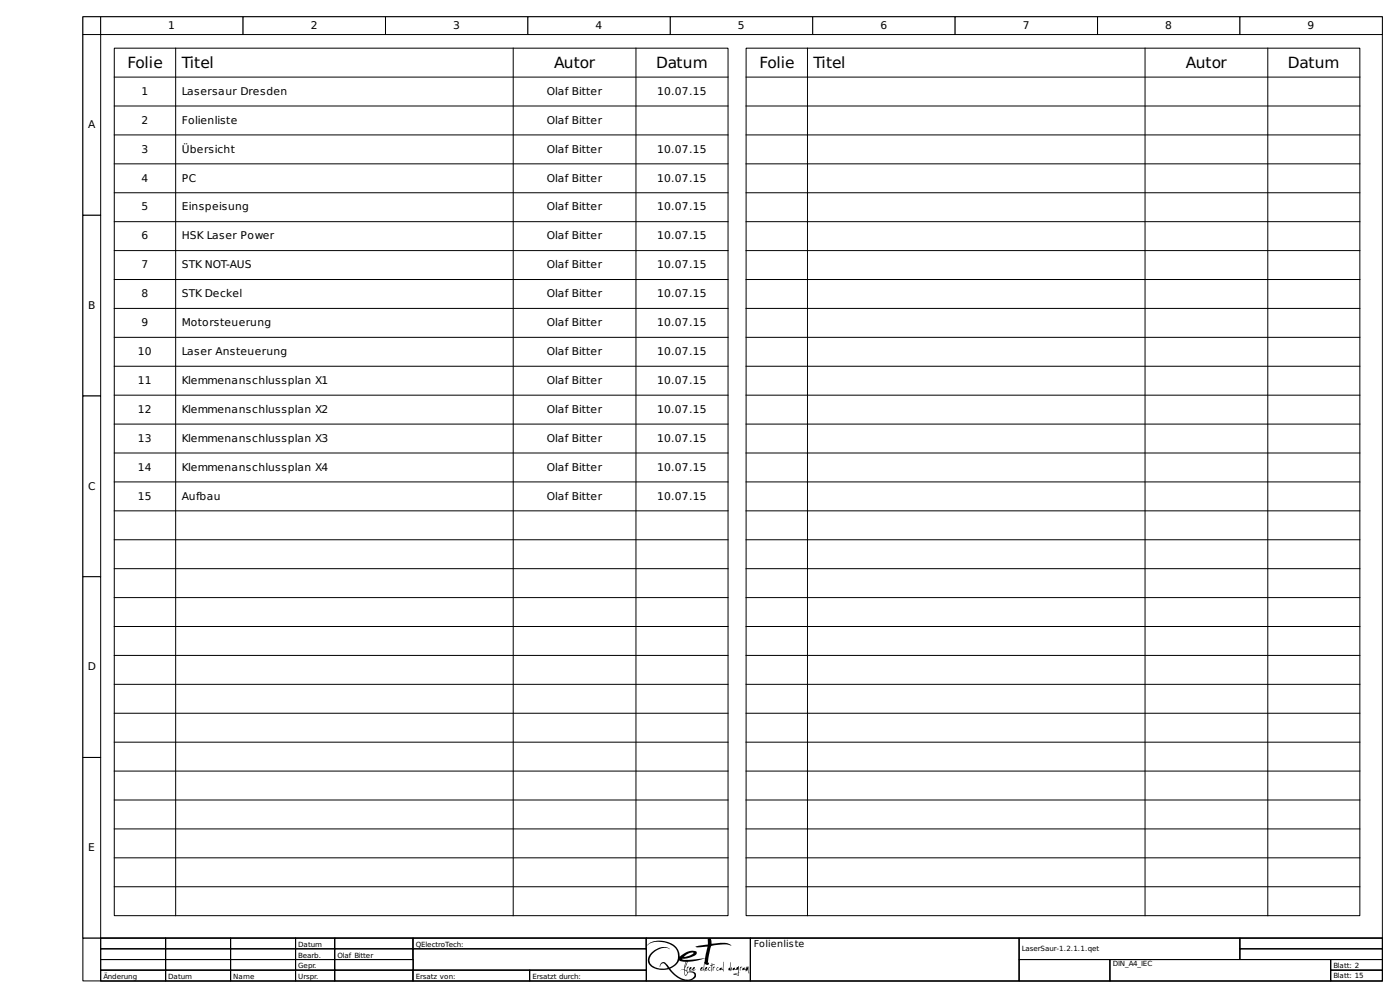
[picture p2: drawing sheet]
<svg xmlns="http://www.w3.org/2000/svg" width="420mm" height="297mm" viewBox="0 0 420 297" stroke-linecap="round" stroke-linejoin="round" font-family="sans-serif">
<path d="M34.3 14.5h184.2v260.2h-184.2z" fill="#fff" stroke="#000" stroke-width=".3"/>
<g fill="none" stroke="#000" stroke-width=".3">
<path d="M52.7 14.5v260.2M154 14.5v260.2M190.9 14.5v260.2M34.3 23.1h184.2M34.3 31.8h184.2M34.3 40.5h184.2M34.3 49.2h184.2M34.3 57.8h184.2M34.3 66.5h184.2M34.3 75.2h184.2M34.3 83.9h184.2M34.3 92.5h184.2"/>
<path d="M34.3 101.2h184.2M34.3 109.9h184.2M34.3 118.6h184.2M34.3 127.2h184.2M34.3 135.9h184.2M34.3 144.6h184.2M34.3 153.3h184.2M34.3 161.9h184.2M34.3 170.6h184.2M34.3 179.3h184.2M34.3 188h184.2M34.3 196.7h184.2"/>
<path d="M34.3 205.3h184.2M34.3 214h184.2M34.3 222.7h184.2M34.3 231.4h184.2M34.3 240h184.2M34.3 248.7h184.2M34.3 257.4h184.2M34.3 266.1h184.2"/>
</g>
<path d="M223.9 14.5h184.2v260.2h-184.2z" fill="#fff" stroke="#000" stroke-width=".3"/>
<g fill="none" stroke="#000" stroke-width=".3">
<path d="M24.9 5h390v276.5h-390zM242.3 14.5v260.2M343.6 14.5v260.2M380.5 14.5v260.2M223.9 23.1h184.2M223.9 31.8h184.2M223.9 40.5h184.2M223.9 49.2h184.2M223.9 57.8h184.2M223.9 66.5h184.2M223.9 75.2h184.2M223.9 83.9h184.2"/>
<path d="M223.9 92.5h184.2M223.9 101.2h184.2M223.9 109.9h184.2M223.9 118.6h184.2M223.9 127.2h184.2M223.9 135.9h184.2M223.9 144.6h184.2M223.9 153.3h184.2M223.9 161.9h184.2M223.9 170.6h184.2M223.9 179.3h184.2M223.9 188h184.2"/>
<path d="M223.9 196.7h184.2M223.9 205.3h184.2M223.9 214h184.2M223.9 222.7h184.2M223.9 231.4h184.2M223.9 240h184.2M223.9 248.7h184.2M223.9 257.4h184.2M223.9 266.1h184.2"/>
</g>
<g fill="#fff" stroke="#000" stroke-width=".3">
<path d="M24.9 5h5.3v5.4h-5.3z"/>
<path d="M30.2 5h42.8v5.4h-42.8z"/>
<path d="M73 5h42.7v5.4h-42.7z"/>
<path d="M115.7 5h42.7v5.4h-42.7z"/>
<path d="M158.4 5h42.8v5.4h-42.8z"/>
<path d="M201.2 5h42.7v5.4h-42.7z"/>
<path d="M243.9 5h42.7v5.4h-42.7z"/>
<path d="M286.6 5h42.8v5.4h-42.8z"/>
<path d="M329.4 5h42.7v5.4h-42.7z"/>
<path d="M372.1 5h42.8v5.4h-42.8z"/>
<path d="M24.9 10.4h5.3v54.2h-5.3z"/>
<path d="M24.9 64.6h5.3v54.2h-5.3z"/>
<path d="M24.9 118.8h5.3v54.2h-5.3z"/>
<path d="M24.9 173h5.3v54.3h-5.3z"/>
<path d="M24.9 227.3h5.3v54.2h-5.3z"/>
<path d="M24.9 281.5h390v12.8h-390z"/>
<path d="M30.2 281.5h19.5v3.2h-19.5z"/>
</g>
<path d="M30.2 281.5h19.5v3.2h-19.5z" fill="none" stroke="#000" stroke-width=".3"/>
<path d="M49.7 281.5h19.5v3.2h-19.5z" fill="#fff" stroke="#000" stroke-width=".3"/>
<path d="M49.7 281.5h19.5v3.2h-19.5z" fill="none" stroke="#000" stroke-width=".3"/>
<path d="M69.2 281.5h19.5v3.2h-19.5z" fill="#fff" stroke="#000" stroke-width=".3"/>
<path d="M69.2 281.5h19.5v3.2h-19.5z" fill="none" stroke="#000" stroke-width=".3"/>
<path d="M88.7 281.5h11.8v3.2h-11.8z" fill="#fff" stroke="#000" stroke-width=".3"/>
<path d="M88.7 281.5h11.8v3.2h-11.8z" fill="none" stroke="#000" stroke-width=".3"/>
<path d="M100.5 281.5h23.5v3.2h-23.5z" fill="#fff" stroke="#000" stroke-width=".3"/>
<path d="M100.5 281.5h23.5v3.2h-23.5z" fill="none" stroke="#000" stroke-width=".3"/>
<path d="M124 281.5h70v3.2h-70z" fill="#fff" stroke="#000" stroke-width=".3"/>
<path d="M124 281.5h70v3.2h-70z" fill="none" stroke="#000" stroke-width=".3"/>
<path d="M194 281.5h31.2v12.8h-31.2z" fill="#fff" stroke="#000" stroke-width=".3"/>
<g fill="#000">
<path d="M207 290.3l.4-.2a.61 .61 0 0 1-.5 .9 1 1 0 0 0 1.3-.8l.3 .2-.6 .6 .9-.1a.98 .98 0 0 1-1.2 .2h-.8zM211.8 290.3l.3-.2 .1 .3-.6 .5a.83 .83 0 0 0 1.2-.7l.4 .1-.3 .1-.2 .6h.6a.49 .49 0 0 1-.8 0l-.9 .2-.1-.5zM213.6 288.9l.2 .5 .5-.1 .3 .3-.8 .1-.3 1.8 .1-1.8h-.5l.5-.2zM214 290l.1 .2h.5a.78 .78 0 0 0-.6 1.1zM215.2 290.3l.2-.1 .2 .1a.36 .36 0 0 0-.4 .4 .36 .36 0 0 0 .5 .3l.1-.1a.44 .44 0 0 1-.6 .3 .44 .44 0 0 1-.1-.7zM217.2 288.6l-.1 2.4 .2 .4-.3-.1a.62 .62 0 0 0-1-.2l-.1-.5 .6-.4 .4 .7zM219.3 288.6l-.1 2.1 .4-.6v.6l-.1 .5-.1-.6-.1 .8-.2-.1a.47 .47 0 0 1-.5-.4 .47 .47 0 0 1 .4-.6zM222.2 290v.2h.6a.71 .71 0 0 0-.6 1zM223 290.4l.4-.2 .4 .7 .1-.8 .1 .7 .2-.8 .1 .5 .3-.5 .1 1.7 .1 .2 .3-.1-.5 .2-.2-1.2-.2 .4-.1-.1-.3 .3a.56 .56 0 0 0-.4-.4 .56 .56 0 0 0-.6 .1z"/>
<path d="M207 290.3l-.1 .9 .8-.2 .4 .2 .8-.3-1 .1 .6-.6-.3-.2a1 1 0 0 1-1.3 .8l.6-.6-.1-.3zM207 290.3l.4-.2 .1 .3-.5 .6 .7-.1 .6-.8 .2 .1v.4l-.6 .4 .9-.1-.7 .3-.3-.2-.9 .2z"/>
<path d="M211.8 290.3l-.3 .4 .1 .5 .9-.2 .4 .2 .4-.2h-.6v-.4l.4-.4a.46 .46 0 0 0-.6 .5l-.8 .3 .5-.6-.2-.3zM211.9 290.2l.3 .2-.5 .6a.81 .81 0 0 0 1.1-.8l.4 .2h-.3l-.2 .6h.6a.54 .54 0 0 1-.9 0l-.8 .2-.1-.5z"/>
<path d="M194.5 283.3l-.5 .7 .8-.8 1.4-.5h2.8a6.3 6.3 0 0 1 3.7 1.8l.3 .4a3.5 3.5 0 0 1-1.2 4.9l-1 .4a2.08 2.08 0 0 0-2.1-1.5 .96 .96 0 0 0-.6 1.4 .92 .92 0 0 1 .7-1 .92 .92 0 0 1 1.1 .6l.5 .7a4.8 4.8 0 0 1-5.4-1.6l-.1-1 .4-1 1.7-1.6 2.1-.8h.9l1.1 .4-.7-.4-.9-.3a5.1 5.1 0 0 0-3.6 1.4 2.77 2.77 0 0 0-1.5 3 2.77 2.77 0 0 0 2.5 2.2l1.9 .3 1.9-.2 1.1 1.3a5.2 5.2 0 0 0 5.7 2l1.3-.9a1.26 1.26 0 0 0-.3-1.5 1.26 1.26 0 0 0-1.4-.2l-.7 .2-.1-.3v-.9l.5-.3-.1-.2-.5 .1-.1 1.1-.6-.3 .9-2.3 2.8-.4 2.4-.7-.5 3.4-.8 .1 .5-.4 .1-.4a.73 .73 0 0 0-.8 .9l.4 .1 .6-.2 .4 .4-.2-.7 .2-1.8 .2 .4 .4 .2 .6-.2v-.5l-.2 .1v-1l.9-4 4.2-.6 1.9 .4-.8-.5-.8-.3-4.3 .3-.2-1.5a.59 .59 0 0 0-.9-.1 .59 .59 0 0 0-.1 .9v.9l-3.7 .6 .7 .3 2.9-.3-.7 3.5-6.4 .5-.5-.3 1.8-.2 2-.8 .5-.4 .1-.7-.8-.3-1.7 .1-1.5 .8-1.1 .9-.2-1.2a5.7 5.7 0 0 0-5.9-3.7l-2 .3zM194.5 283.3a7.2 7.2 0 0 1 7.3 0l.5 .3a4.6 4.6 0 0 1 1.7 3.5l.7-.6a4.4 4.4 0 0 1 4.2-1l.2 .1a1.58 1.58 0 0 1-1.7 1.6l-2.7 .5 .5 .3h1.4l5-.5 .7-3.5-2.9 .3-.7-.3 3.8-.6-.1-1.6 .2-.3a.61 .61 0 0 1 .7 .1 .61 .61 0 0 1 .2 .7l.1 .9 3.3-.3a3.5 3.5 0 0 1 2.5 .7l.1 .1-1.4-.3h-1.2l-3.5 .5-.9 4v1l.2-.1v.5l-.4 .2a.66 .66 0 0 1-.8-.6l-.1 2.5-.3-.4-.6 .2-.4-.3 .2-.5 .5-.3v.5l-.5 .4 .8-.1 .5-3.4-2.4 .7-2.8 .4-.9 2.3 .6 .3 .1-1.1h.6l-.5 .4 .1 1.2 1-.2 .9 .1 .5 .6v.8l-.5 .7-1.1 .5h-2.1a14.5 14.5 0 0 1-4.6-3.4l-.6 .1a6.7 6.7 0 0 1-3.5-.3l-1.5-1.2-.4-.6-.1-.8a5 5 0 0 1 4-3.8h1.5l1.2 .6a3.5 3.5 0 0 0-4.1 .4 3.1 3.1 0 0 0-1.8 4l.8 .7 1.3 .6 1.7 .2 1.4-.3-1.3-1.4-.7 .3-.4 .7a1.29 1.29 0 0 1 1.3-1.3l1.8 1.5 1.8-1.3 .5-.9 .1-.9a4 4 0 0 0-3.4-4.2l-.4-.1a5.5 5.5 0 0 0-5.7 1.1zM205.3 287.1l1.4-1.1 1-.2 .5 .1a4.8 4.8 0 0 1-2.9 1.2zM205.3 287.1l1.7-.4 1.2-.8-.5-.1-1 .2zM201.1 290.6a5.3 5.3 0 0 0 2.7-2.3v-.1l2 .4-.5 2.3-1.1 .3 1-.2 .1 .3a1.16 1.16 0 0 0 .5 1.5l.5-.7a.9 .9 0 0 1 1.4-.3 .9 .9 0 0 1 .7 .8 .9 .9 0 0 1-.6 .9l-.4 .3a5.9 5.9 0 0 1-6-2.7zM201.1 290.6l.1 .1a8.3 8.3 0 0 0 3.7 3 2.57 2.57 0 0 0 3.5-1 1.39 1.39 0 0 0-1.9-.9 .96 .96 0 0 1-.9 .9l-.3-1.7-1.1 .2 1.1-.3 .5-2.3-2-.4a4 4 0 0 1-2.4 2.3zM206 288.6h.2l-.1 .2-.5 1.3zM206 288.6l-.4 1.5 .5-1.3 .1-.2zM205.5 291.1l.6 .4 .1 .5a.39 .39 0 0 1-.1 .4 .39 .39 0 0 1-.5 .1zM205.5 291.1v.1a1.01 1.01 0 0 0 .4 1.4l.3-.9z"/>
<path d="M194.5 283.3l-.5 .6 .1-.1a6.3 6.3 0 0 1 6.5-.7 3.6 3.6 0 0 1 2.9 3.5 3.6 3.6 0 0 1-2.7 3.6 2.14 2.14 0 0 0-2.1-1.5l-.6 .8v.6a.92 .92 0 0 1 .7-1 .92 .92 0 0 1 1.1 .6l.4 .8a4.9 4.9 0 0 1-5.3-1.7 3.8 3.8 0 0 1 3.1-4.1 3.1 3.1 0 0 1 3 .1 3.9 3.9 0 0 0-5.2 .7 2.77 2.77 0 0 0-1.5 3 2.77 2.77 0 0 0 2.5 2.2l1.9 .3 1.9-.2a7 7 0 0 0 6.5 3.4 1.61 1.61 0 0 0 1.6-2.1 2.02 2.02 0 0 0-2.4-.4l-.2-.4a.89 .89 0 0 1 .6-1.2h-.6l-.1 1.1a.61 .61 0 0 1-.4-1l.7-1.6 2.8-.4 2.4-.7-.5 3.4-.8 .1 .5-.4-.1-.5-.6 .8 .4 .3 .6-.2 .4 .4-.2-.7 .2-1.7a.59 .59 0 0 0 .7 .5 .59 .59 0 0 0 .5-.7l-.2 .2v-1.1l.9-4a10.9 10.9 0 0 1 6.1-.2l-.3-.3a4.1 4.1 0 0 0-2.9-.5l-2.7 .2a1.17 1.17 0 0 0-.8-1.6l-.4 .3v1.6l-3.7 .6 .7 .3 2.9-.3-.7 3.5-5 .5h-1.4l-.5-.3 2.2-.4a2.36 2.36 0 0 0 2.2-1.5l-.2-.3a5 5 0 0 0-4.9 1.6v-.3a4.9 4.9 0 0 0-4.9-4.5 5.7 5.7 0 0 0-4.6 1zM205.4 287a2.7 2.7 0 0 1 2.8-1.1 4.8 4.8 0 0 1-3 1.2zM201.1 290.6a4.9 4.9 0 0 0 2.7-2.4l2 .4-.4 1.3a.75 .75 0 0 1-.1 .8 .75 .75 0 0 1-.8 .2l-.3 .3 1.1-.2a1.66 1.66 0 0 0 .5 1.8l.3-.3a.94 .94 0 0 1 .6-.8 .94 .94 0 0 1 1 .1 .9 .9 0 0 1 .7 .8 .9 .9 0 0 1-.6 .9 5.1 5.1 0 0 1-5.9-1.9zM205.9 288.7l.1-.1a1.43 1.43 0 0 1-.4 1.5zM205.5 291.1h.1a.77 .77 0 0 1 .6 .7 .77 .77 0 0 1-.5 .8z"/>
<path d="M213.6 288.9v.6l-.5 .2h.5v1.8l.2-1.8 .8-.1-.3-.3-.6 .1zM213.6 288.9l.1 .5 .6-.1 .3 .3-.8 .1-.2 1.8a.7 .7 0 0 1-.1-1.1l.1-.7h-.5l.5-.2z"/>
<path d="M214 290v1.3l.1-.9 .5-.3-.5 .1zM214 290l.1 .2 .3-.1 .2 .1a.68 .68 0 0 0-.6 .4 .68 .68 0 0 0 0 .7z"/>
<path d="M215.1 290.3l-.1 .7 .5 .2 .3-.3h-.7l.5-.7zM215.2 290.3l.4-.1-.5 .7h.7l-.3 .3-.5-.2z"/>
<path d="M217.2 288.6l-.3 2.3-.4-.7-.5 .3-.1 .4 .1 .2 .5-.3 .7 .6zM217.2 288.6l-.1 2.1 .2 .7-.8-.6-.3 .3a.46 .46 0 0 1-.2-.5 .46 .46 0 0 1 .5-.3l.4 .6z"/>
<path d="M219.3 288.6l-.3 1.7-.4 .3v.3l.7 .5 .1-.8 .2 .6v-.8v-.3l-.4 .6zM219.3 288.6l-.1 2.1 .4-.6v.8l-.1 .3-.1-.6-.1 .8-.2-.2a.45 .45 0 0 1-.5-.5 .45 .45 0 0 1 .4-.4z"/>
<path d="M220 290.5v.6l.4-.3 .4 .2 .7-.2v1.1l-1.4 .4 1.6 .5v-.9l.5-.2-.5 .1v-1.9l-.6 .3-.1 .7-.4-.1-.1-.6zM220 290.5l.5-.3 .1 .6 .4 .1 .1-.7 .6-.3v1.9l.5-.1-.5 .2v.9l-1.7-.5 1.5-.4v-1.1l-.7 .2-.4-.2-.4 .3zM220.6 292.3l.9-.3v.5zM220.6 292.3l.9 .2v-.5z"/>
<path d="M220.1 290.4l-.2 .7 .5-.3 .4 .2 .7-.2v1.1l-1.5 .4 1.7 .5v-.9l.4-.2-.4 .1v-1.9l-.2 .2a.65 .65 0 0 0-.5 .8l-.4-.1-.1-.6zM220.6 292.3l.9-.3v.5z"/>
<path d="M222.2 290l-.1 1.3 .2-.9 .5-.2h-.6zM222.2 290v.2h.6l-.5 .2-.2 .9z"/>
<path d="M223 290.4l-.2 .7 .6-.3 .4 .3v.4l.7-.6a.72 .72 0 0 0 .4 1.1l.2-.3-.2 .2a1.66 1.66 0 0 1-.3-1.8l-.3 .4-.1-.5-.2 .8-.1-.8-.1 .9-.4-.7zM223 290.4l.4-.2 .1 .6 .3 .1 .1-.9 .1 .8 .2-.8 .1 .5 .3-.5 .1 1.7 .1 .2 .3-.1-.5 .2-.2-1.2-.2 .4-.1-.1-.3 .4v-.4l-.4-.3-.5 .3-.1-.2z"/>
</g>
<path d="M194 281.5h31.2v12.8h-31.2z" fill="none" stroke="#000" stroke-width=".3"/>
<path d="M225.2 281.5h80.7v12.8h-80.7z" fill="#fff" stroke="#000" stroke-width=".3"/>
<path d="M225.2 281.5h80.7v12.8h-80.7z" fill="none" stroke="#000" stroke-width=".3"/>
<path d="M305.9 281.5h66.2v6.4h-66.2z" fill="#fff" stroke="#000" stroke-width=".3"/>
<path d="M305.9 281.5h66.2v6.4h-66.2z" fill="none" stroke="#000" stroke-width=".3"/>
<path d="M372.1 281.5h42.8v3.2h-42.8z" fill="#fff" stroke="#000" stroke-width=".3"/>
<path d="M372.1 281.5h42.8v3.2h-42.8z" fill="none" stroke="#000" stroke-width=".3"/>
<path d="M30.2 284.7h19.5v3.2h-19.5z" fill="#fff" stroke="#000" stroke-width=".3"/>
<path d="M30.2 284.7h19.5v3.2h-19.5z" fill="none" stroke="#000" stroke-width=".3"/>
<path d="M49.7 284.7h19.5v3.2h-19.5z" fill="#fff" stroke="#000" stroke-width=".3"/>
<path d="M49.7 284.7h19.5v3.2h-19.5z" fill="none" stroke="#000" stroke-width=".3"/>
<path d="M69.2 284.7h19.5v3.2h-19.5z" fill="#fff" stroke="#000" stroke-width=".3"/>
<path d="M69.2 284.7h19.5v3.2h-19.5z" fill="none" stroke="#000" stroke-width=".3"/>
<path d="M88.7 284.7h11.8v3.2h-11.8z" fill="#fff" stroke="#000" stroke-width=".3"/>
<path d="M88.7 284.7h11.8v3.2h-11.8z" fill="none" stroke="#000" stroke-width=".3"/>
<path d="M100.5 284.7h23.5v3.2h-23.5z" fill="#fff" stroke="#000" stroke-width=".3"/>
<path d="M100.5 284.7h23.5v3.2h-23.5z" fill="none" stroke="#000" stroke-width=".3"/>
<path d="M124 284.7h70v6.4h-70z" fill="#fff" stroke="#000" stroke-width=".3"/>
<path d="M124 284.7h70v6.4h-70z" fill="none" stroke="#000" stroke-width=".3"/>
<path d="M372.1 284.7h42.8v3.2h-42.8z" fill="#fff" stroke="#000" stroke-width=".3"/>
<path d="M372.1 284.7h42.8v3.2h-42.8z" fill="none" stroke="#000" stroke-width=".3"/>
<path d="M30.2 287.9h19.5v3.2h-19.5z" fill="#fff" stroke="#000" stroke-width=".3"/>
<path d="M30.2 287.9h19.5v3.2h-19.5z" fill="none" stroke="#000" stroke-width=".3"/>
<path d="M49.7 287.9h19.5v3.2h-19.5z" fill="#fff" stroke="#000" stroke-width=".3"/>
<path d="M49.7 287.9h19.5v3.2h-19.5z" fill="none" stroke="#000" stroke-width=".3"/>
<path d="M69.2 287.9h19.5v3.2h-19.5z" fill="#fff" stroke="#000" stroke-width=".3"/>
<path d="M69.2 287.9h19.5v3.2h-19.5z" fill="none" stroke="#000" stroke-width=".3"/>
<path d="M88.7 287.9h11.8v3.2h-11.8z" fill="#fff" stroke="#000" stroke-width=".3"/>
<path d="M88.7 287.9h11.8v3.2h-11.8z" fill="none" stroke="#000" stroke-width=".3"/>
<path d="M100.5 287.9h23.5v3.2h-23.5z" fill="#fff" stroke="#000" stroke-width=".3"/>
<path d="M100.5 287.9h23.5v3.2h-23.5z" fill="none" stroke="#000" stroke-width=".3"/>
<path d="M305.9 287.9h27.2v6.4h-27.2z" fill="#fff" stroke="#000" stroke-width=".3"/>
<path d="M305.9 287.9h27.2v6.4h-27.2z" fill="none" stroke="#000" stroke-width=".3"/>
<path d="M333.1 287.9h66.3v6.4h-66.3z" fill="#fff" stroke="#000" stroke-width=".3"/>
<path d="M333.1 287.9h66.3v6.4h-66.3z" fill="none" stroke="#000" stroke-width=".3"/>
<path d="M399.4 287.9h15.5v3.2h-15.5z" fill="#fff" stroke="#000" stroke-width=".3"/>
<path d="M399.4 287.9h15.5v3.2h-15.5z" fill="none" stroke="#000" stroke-width=".3"/>
<path d="M30.2 291.1h19.5v3.2h-19.5z" fill="#fff" stroke="#000" stroke-width=".3"/>
<path d="M30.2 291.1h19.5v3.2h-19.5z" fill="none" stroke="#000" stroke-width=".3"/>
<path d="M49.7 291.1h19.5v3.2h-19.5z" fill="#fff" stroke="#000" stroke-width=".3"/>
<path d="M49.7 291.1h19.5v3.2h-19.5z" fill="none" stroke="#000" stroke-width=".3"/>
<path d="M69.2 291.1h19.5v3.2h-19.5z" fill="#fff" stroke="#000" stroke-width=".3"/>
<path d="M69.2 291.1h19.5v3.2h-19.5z" fill="none" stroke="#000" stroke-width=".3"/>
<path d="M88.7 291.1h11.8v3.2h-11.8z" fill="#fff" stroke="#000" stroke-width=".3"/>
<path d="M88.7 291.1h11.8v3.2h-11.8z" fill="none" stroke="#000" stroke-width=".3"/>
<path d="M100.5 291.1h23.5v3.2h-23.5z" fill="#fff" stroke="#000" stroke-width=".3"/>
<path d="M100.5 291.1h23.5v3.2h-23.5z" fill="none" stroke="#000" stroke-width=".3"/>
<path d="M124 291.1h35v3.2h-35z" fill="#fff" stroke="#000" stroke-width=".3"/>
<path d="M124 291.1h35v3.2h-35z" fill="none" stroke="#000" stroke-width=".3"/>
<path d="M159 291.1h35v3.2h-35z" fill="#fff" stroke="#000" stroke-width=".3"/>
<path d="M159 291.1h35v3.2h-35z" fill="none" stroke="#000" stroke-width=".3"/>
<path d="M399.4 291.1h15.5v3.2h-15.5z" fill="#fff" stroke="#000" stroke-width=".3"/>
<path d="M399.4 291.1h15.5v3.2h-15.5z" fill="none" stroke="#000" stroke-width=".3"/>
<g font-size="4.6">
<text x="38.3" y="20.3">Folie</text>
<text x="54.6" y="20.3">Titel</text>
<text x="166.3" y="20.3">Autor</text>
<text x="196.9" y="20.3">Datum</text>
<text x="227.9" y="20.3">Folie</text>
<text x="244.2" y="20.3">Titel</text>
<text x="355.9" y="20.3">Autor</text>
<text x="386.5" y="20.3">Datum</text>
</g>
<g font-size="3.2">
<text x="50.5" y="8.8">1</text>
<text x="93.3" y="8.8">2</text>
<text x="136" y="8.8">3</text>
<text x="178.7" y="8.8">4</text>
<text x="221.5" y="8.8">5</text>
<text x="264.2" y="8.8">6</text>
<text x="306.9" y="8.8">7</text>
<text x="349.7" y="8.8">8</text>
<text x="392.4" y="8.8">9</text>
<text x="42.4" y="28.5">1</text>
<text x="54.6" y="28.5">Lasersaur Dresden</text>
<text x="164.2" y="28.5">Olaf Bitter</text>
<text x="197.2" y="28.5">10.07.15</text>
<text x="26.5" y="38.4">A</text>
<text x="42.4" y="37.1">2</text>
<text x="54.6" y="37.1">Folienliste</text>
<text x="164.2" y="37.1">Olaf Bitter</text>
<text x="42.4" y="45.8">3</text>
<text x="54.6" y="45.8">Übersicht</text>
<text x="164.2" y="45.8">Olaf Bitter</text>
<text x="197.2" y="45.8">10.07.15</text>
<text x="42.4" y="54.5">4</text>
<text x="54.6" y="54.5">PC</text>
<text x="164.2" y="54.5">Olaf Bitter</text>
<text x="197.2" y="54.5">10.07.15</text>
<text x="42.4" y="63.2">5</text>
<text x="54.6" y="63.2">Einspeisung</text>
<text x="164.2" y="63.2">Olaf Bitter</text>
<text x="197.2" y="63.2">10.07.15</text>
<text x="42.4" y="71.8">6</text>
<text x="54.6" y="71.8">HSK Laser Power</text>
<text x="164.2" y="71.8">Olaf Bitter</text>
<text x="197.2" y="71.8">10.07.15</text>
<text x="42.4" y="80.5">7</text>
<text x="54.6" y="80.5">STK NOT-AUS</text>
<text x="164.2" y="80.5">Olaf Bitter</text>
<text x="197.2" y="80.5">10.07.15</text>
<text x="42.4" y="89.2">8</text>
<text x="54.6" y="89.2">STK Deckel</text>
<text x="164.2" y="89.2">Olaf Bitter</text>
<text x="197.2" y="89.2">10.07.15</text>
<text x="26.5" y="92.7">B</text>
<text x="42.4" y="97.9">9</text>
<text x="54.6" y="97.9">Motorsteuerung</text>
<text x="164.2" y="97.9">Olaf Bitter</text>
<text x="197.2" y="97.9">10.07.15</text>
<text x="41.4" y="106.5">10</text>
<text x="54.6" y="106.5">Laser Ansteuerung</text>
<text x="164.2" y="106.5">Olaf Bitter</text>
<text x="197.2" y="106.5">10.07.15</text>
<text x="41.4" y="115.2">11</text>
<text x="54.6" y="115.2">Klemmenanschlussplan X1</text>
<text x="164.2" y="115.2">Olaf Bitter</text>
<text x="197.2" y="115.2">10.07.15</text>
<text x="41.4" y="123.9">12</text>
<text x="54.6" y="123.9">Klemmenanschlussplan X2</text>
<text x="164.2" y="123.9">Olaf Bitter</text>
<text x="197.2" y="123.9">10.07.15</text>
<text x="41.4" y="132.6">13</text>
<text x="54.6" y="132.6">Klemmenanschlussplan X3</text>
<text x="164.2" y="132.6">Olaf Bitter</text>
<text x="197.2" y="132.6">10.07.15</text>
<text x="41.4" y="141.2">14</text>
<text x="54.6" y="141.2">Klemmenanschlussplan X4</text>
<text x="164.2" y="141.2">Olaf Bitter</text>
<text x="197.2" y="141.2">10.07.15</text>
<text x="26.5" y="146.9">C</text>
<text x="41.4" y="149.9">15</text>
<text x="54.6" y="149.9">Aufbau</text>
<text x="164.2" y="149.9">Olaf Bitter</text>
<text x="197.2" y="149.9">10.07.15</text>
<text x="26.3" y="201.1">D</text>
<text x="26.5" y="255.3">E</text>
</g>
<text font-size="2.9" x="226.3" y="284.2">Folienliste</text>
<g font-size="2.1">
<text x="89.5" y="284.2">Datum</text>
<text x="89.5" y="287.4">Bearb.</text>
<text x="101.3" y="287.4">Olaf Bitter</text>
<text x="124.8" y="284.2">QElectroTech:</text>
<text x="306.7" y="285.5">LaserSaur-1.2.1.1.qet</text>
<text x="31" y="293.8">Änderung</text>
<text x="50.5" y="293.8">Datum</text>
<text x="70" y="293.8">Name</text>
<text x="89.5" y="290.6">Gepr.</text>
<text x="89.5" y="293.8">Urspr.</text>
<text x="124.8" y="293.8">Ersatz von:</text>
<text x="159.8" y="293.8">Ersatzt durch:</text>
<text x="333.9" y="289.8">DIN_A4_IEC</text>
<text x="400.2" y="290.3">Blatt: 2</text>
<text x="400.2" y="293.5">Blatt: 15</text>
</g>
</svg>
